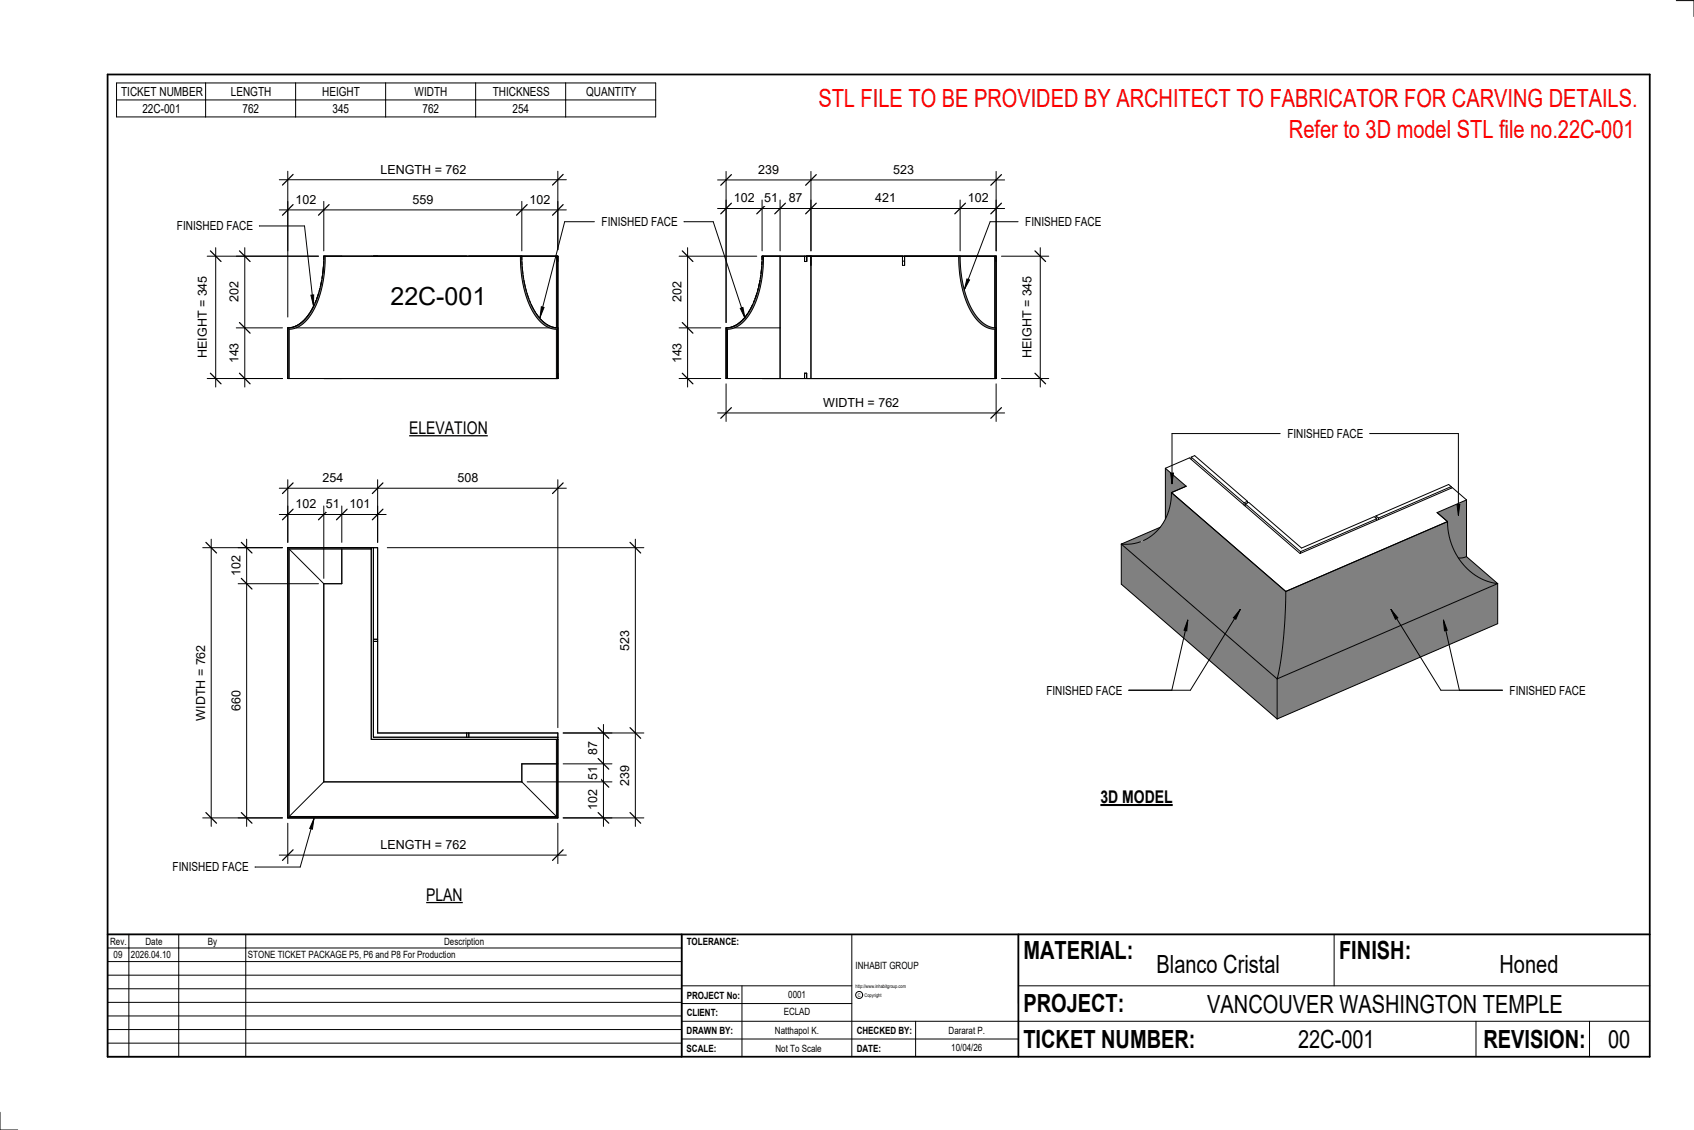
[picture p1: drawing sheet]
<svg xmlns="http://www.w3.org/2000/svg" width="914mm" height="610mm" viewBox="0 0 914 610" stroke-linecap="round" stroke-linejoin="round" font-family="sans-serif">
<g fill="#808080">
<path d="M787 301l5-1 16 15a30 30 0 0 1-21-14z"/>
<path d="M689 366l119-51v21l-119 52z"/>
<path d="M694 319l87-38a33 33 0 0 0 27 34l-119 51 4-20z"/>
<path d="M605 294l84 72v22l-84-73z"/>
<path d="M632 266l62 53a205 205 0 0 1-5 47l-84-72a26 26 0 0 0 27-28z"/>
<path d="M605 294l21-10a23 23 0 0 1-21 10z"/>
<path d="M776 277l16-7v30l-4 1a29 29 0 0 1-7-18v-2z"/>
<path d="M629 253l11 9-8 4a31 31 0 0 1-3 14z"/>
</g>
<g fill="none" stroke="#000" stroke-width=".54">
<path d="M629 253l11 9-8 4M629 253l13-6 60 52 82-36 8 7M629 253v27M643 247l2-1 28 24M643 247l29 24M643 247v1M632 266a28 28 0 0 1-15 26M632 266l62 53M672 271v1M672 272l30 26M672 272l2-1 29 25 39-17 1 1M672 272v1"/>
<path d="M673 270l-1 1M673 270v1M743 278l1 1M743 278v2M743 280l-41 18M743 280v1M744 279v1M783 263l-1-2-39 17M783 263l-39 16M783 263h.1M792 270l-16 7 5 4M792 270v30"/>
<path d="M605 294v21l84 73M605 294l84 72M616 292l-5 1-6 1M626 284l-21 10M702 298h.1M781 281a33 33 0 0 0 27 34M781 281l-87 38M694 319v13a187 187 0 0 1-5 34M792 300l-5 1M792 300l16 15M808 315v21l-119 52M808 315l-119 51"/>
<path d="M689 366v22"/>
</g>
<g fill="#7c7c7c">
<path d="M537 138h1v39h-1z"/>
<path d="M517 138a52 52 0 0 0 12 36 12 12 0 0 0 8 4v26h1v-27a17 17 0 0 1-14-11 63 63 0 0 1-6-28zM411 138a51 51 0 0 1-11 35 12 12 0 0 1-8 4v27h1v-26a17 17 0 0 0 14-12 64 64 0 0 0 5-28z"/>
</g>
<g fill="none" stroke="#000" stroke-width=".54">
<path d="M411 138a51 51 0 0 1-11 35 12 12 0 0 1-8 4M411 138h127v66h-146v-27M411 138v2M412 138a52 52 0 0 1-11 36 12 12 0 0 1-8 4v26M434 138v3h1v-3M438 138v66M487 138v5h1v-5M517 138a52 52 0 0 0 12 36 12 12 0 0 0 8 4v26M518 138a51 51 0 0 0 11 35 12 12 0 0 0 8 4M537 138v39M409 158l-1 3M409 156v1"/>
<path d="M410 151l-1 4M411 149l-1 1M411 144v4M411 141v2M487 141h1M393 177h-1M394 177h-1M397 177h24v-39v66M397 176h-2M398 175h-1M400 173l-2 2M401 172v1"/>
<path d="M404 169l-2 3M405 168l-1 1M406 164l-1 3M407 162v1M537 177h1M434 204v-3h1v3"/>
</g>
<g fill="#7c7c7c">
<path d="M300 138h1v39h-1z"/>
<path d="M281 138a52 52 0 0 0 11 36 12 12 0 0 0 8 4v26h1v-27a17 17 0 0 1-14-11 63 63 0 0 1-5-28zM175 138a51 51 0 0 1-11 35 12 12 0 0 1-9 4v27h1v-26a17 17 0 0 0 14-12 64 64 0 0 0 6-28z"/>
</g>
<g fill="none" stroke="#000" stroke-width=".54">
<path d="M175 138a51 51 0 0 1-11 35 12 12 0 0 1-9 4M175 138h126v66h-146v-27M175 138v2M176 138a52 52 0 0 1-11 36 12 12 0 0 1-9 4v26M281 138a52 52 0 0 0 11 36 12 12 0 0 0 8 4v26M300 138v39M172 158l-1 3M173 156l-1 1M174 151l-1 4M174 149v1M175 144l-1 4M175 141v2"/>
<path d="M282 140v-2a51 51 0 0 0 11 35 12 12 0 0 0 7 4M282 141v2M282 144v4M282 149l1 1M283 151l1 4M284 156v1M284 158l2 3M156 177h-1M158 177h-1M160 177h137M160 176h-2M161 175h.1"/>
<path d="M164 173l-2 2M165 172l-1 1M167 169l-2 3M168 168l-1 1M170 164l-2 3M171 162l-1 1M286 162v1M287 164l1 3M288 168l1 1M289 169l2 3M292 172v1M293 173l2 2"/>
<path d="M295 175h1M296 176h2M298 177h2M300 177h1"/>
</g>
<path d="M155 295h45v1h-44v144h144v-41h1v42h-146z" fill="#7c7c7c"/>
<g fill="none" stroke="#000" stroke-width=".54">
<path d="M387 112h155M392 108v66M411 108v27M421 108v27M438 108v27M518 108v27M538 108v27M155 295h49v100h97v46h-146zM156 296l19 19M156 296v144M156 296h44M184 296v19z"/>
<path d="M200 295v104h101M202 295v103h99M175 315v107M175 315h9M202 345h2M202 346h2M252 395v3M253 395v3M300 399v41M282 412h18zM282 412v10M175 422l-19 18"/>
<path d="M175 422h107M282 422l18 18M156 440h144"/>
</g>
<path d="M395 110l-6 5M414 110l-6 5M424 110l-6 5M441 110l-6 5M521 110l-6 5M541 110l-6 5" fill="none" stroke="#000" stroke-width=".67"/>
<g fill="#fff">
<path d="M396 103h11v8h-11z"/>
<path d="M413 103h7v8h-7z"/>
<path d="M426 103h7v8h-7z"/>
<path d="M472 103h11v8h-11z"/>
<path d="M522 103h11v8h-11z"/>
</g>
<path d="M387 97h155M392 92v82M438 92v43M538 92v43" fill="none" stroke="#000" stroke-width=".54"/>
<path d="M395 94l-6 6M441 94l-6 6M541 94l-6 6" fill="none" stroke="#000" stroke-width=".67"/>
<g fill="#fff">
<path d="M409 88h11v7h-11z"/>
<path d="M482 88h11v7h-11z"/>
</g>
<path d="M367 138h41M371 134v75M367 177h22M367 204h22" fill="none" stroke="#000" stroke-width=".54"/>
<path d="M368 135l6 6M368 174l6 6M368 201l6 6" fill="none" stroke="#000" stroke-width=".67"/>
<g fill="#fff">
<path d="M362 185h7v11h-7z"/>
<path d="M362 152h7v11h-7z"/>
</g>
<path d="M541 138h25M562 134v75M541 204h25" fill="none" stroke="#000" stroke-width=".54"/>
<path d="M559 135l5 6M559 201l5 6" fill="none" stroke="#000" stroke-width=".67"/>
<path d="M551 149h7v44h-7z" fill="#fff"/>
<path d="M392 207v20M538 207v20M387 223h155" fill="none" stroke="#000" stroke-width=".54"/>
<path d="M395 220l-6 6M541 220l-6 6" fill="none" stroke="#000" stroke-width=".67"/>
<path d="M444 213h41v8h-41z" fill="#fff"/>
<path d="M112 138h60M116 134v75M112 204h40" fill="none" stroke="#000" stroke-width=".54"/>
<path d="M114 135l5 6M114 201l5 6" fill="none" stroke="#000" stroke-width=".67"/>
<path d="M106 149h7v44h-7z" fill="#fff"/>
<path d="M151 113h155M155 109v26M175 109v26M282 109v26M301 109v26" fill="none" stroke="#000" stroke-width=".54"/>
<path d="M158 110l-6 6M178 110l-6 6M285 110l-6 6M304 110l-6 6" fill="none" stroke="#000" stroke-width=".67"/>
<g fill="#fff">
<path d="M160 104h11v7h-11z"/>
<path d="M223 104h11v7h-11z"/>
<path d="M286 104h11v7h-11z"/>
</g>
<path d="M151 97h155M155 92v79M301 92v43" fill="none" stroke="#000" stroke-width=".54"/>
<path d="M158 94l-6 6M304 94l-6 6" fill="none" stroke="#000" stroke-width=".67"/>
<path d="M205 88h46v7h-46z" fill="#fff"/>
<path d="M128 138h44M132 134v75M128 177h24M128 204h24" fill="none" stroke="#000" stroke-width=".54"/>
<path d="M129 135l6 6M129 174l6 6M129 201l6 6" fill="none" stroke="#000" stroke-width=".67"/>
<g fill="#fff">
<path d="M123 152h7v11h-7z"/>
<path d="M123 185h7v11h-7z"/>
<path d="M211 152h52v15h-52z"/>
</g>
<path d="M151 278h57M155 273v20M175 273v39M184 273v20M204 273v20" fill="none" stroke="#000" stroke-width=".54"/>
<path d="M158 275l-6 5M178 275l-6 5M187 275l-5 5M207 275l-6 5" fill="none" stroke="#000" stroke-width=".67"/>
<g fill="#fff">
<path d="M189 268h11v8h-11z"/>
<path d="M176 268h7v8h-7z"/>
<path d="M160 268h11v8h-11z"/>
</g>
<path d="M304 395h26M326 391v55M304 412h26M285 422h45M304 441h26" fill="none" stroke="#000" stroke-width=".54"/>
<path d="M323 393l6 5M323 419l6 6M323 409l6 6M323 438l6 6" fill="none" stroke="#000" stroke-width=".67"/>
<g fill="#fff">
<path d="M316 400h8v7h-8z"/>
<path d="M316 413h8v8h-8z"/>
<path d="M316 426h8v11h-8z"/>
</g>
<path d="M129 295h23M133 291v155M129 315h43M129 441h23" fill="none" stroke="#000" stroke-width=".54"/>
<path d="M130 293l6 5M130 312l6 6M130 438l6 6" fill="none" stroke="#000" stroke-width=".67"/>
<g fill="#fff">
<path d="M124 300h7v11h-7z"/>
<path d="M124 373h7v11h-7z"/>
</g>
<path d="M109 295h43M114 291v155M109 441h43" fill="none" stroke="#000" stroke-width=".54"/>
<path d="M111 293l6 5M111 438l6 6" fill="none" stroke="#000" stroke-width=".67"/>
<path d="M105 348h7v41h-7z" fill="#fff"/>
<path d="M209 295h139M343 291v155M304 395h44M304 441h44" fill="none" stroke="#000" stroke-width=".54"/>
<path d="M340 293l6 5M340 393l6 5M340 438l6 6" fill="none" stroke="#000" stroke-width=".67"/>
<g fill="#fff">
<path d="M334 340h7v11h-7z"/>
<path d="M334 413h7v11h-7z"/>
</g>
<path d="M155 259v34M204 259v34M301 259v134M151 263h155" fill="none" stroke="#000" stroke-width=".54"/>
<path d="M158 261l-6 5M207 261l-6 5M304 261l-6 5" fill="none" stroke="#000" stroke-width=".67"/>
<g fill="#fff">
<path d="M247 254h11v8h-11z"/>
<path d="M174 254h11v8h-11z"/>
</g>
<path d="M155 444v22M301 444v22M151 461h155" fill="none" stroke="#000" stroke-width=".54"/>
<path d="M158 458l-6 6M304 458l-6 6" fill="none" stroke="#000" stroke-width=".67"/>
<path d="M205 452h46v7h-46z" fill="#fff"/>
<g fill="none" stroke="#000" stroke-width=".54">
<path d="M905 0h9v9M460 504v66M720 504v28M891 504h-341v37M368 532h92M401 532v38M550 532h341M368 551h523M368 541h92M494 551v19M797 551v19M858 551v19"/>
<path d="M368 561h182M0 600v10h10"/>
<circle cx="464" cy="537" r="1.9"/>
</g>
<path d="M58 40h833v530h-833zM58 504h833M368 504v66M550 504v66" fill="none" stroke="#000" stroke-width=".96"/>
<g fill="#fff">
<path d="M652 534h192v15h-192z"/>
<path d="M513 562h17v6h-17z"/>
<path d="M425 533h10v6h-10z"/>
<path d="M423 543h15v6h-15z"/>
<path d="M418 553h24v6h-24z"/>
<path d="M624 513h68v15h-68z"/>
<path d="M809 513h33v15h-33z"/>
<path d="M512 553h20v6h-20z"/>
<path d="M701 553h41v15h-41z"/>
<path d="M442 45h443v16h-443z"/>
<path d="M868 553h12v15h-12z"/>
<path d="M61 512h5v6h-5z"/>
<path d="M221 226h42v10h-42z"/>
</g>
<path d="M221 235h42" fill="none" stroke="#000" stroke-width=".69" stroke-linecap="butt"/>
<path d="M230 477h20v11h-20z" fill="#fff"/>
<path d="M230 487h20" fill="none" stroke="#000" stroke-width=".69" stroke-linecap="butt"/>
<path d="M594 424h39v12h-39z" fill="#fff"/>
<path d="M594 434h39" fill="none" stroke="#000" stroke-width="1.1" stroke-linecap="butt"/>
<path d="M696 62h188v15h-188z" fill="#fff"/>
<path d="M169 442v5h-2zM169 442l-7 26h-24" fill="none" stroke="#000" stroke-width=".54"/>
<path d="M169 442v5h-2z" fill="#000"/>
<path d="M93 464h41v8h-41z" fill="#fff"/>
<path d="M321 120h-16l-13 51M369 120h16l17 52M292 165l2 1-2 5zM400 166h1l1 6z" fill="none" stroke="#000" stroke-width=".54"/>
<path d="M292 165l2 1-2 5zM400 166h1l1 6z" fill="#000"/>
<path d="M325 116h40v8h-40z" fill="#fff"/>
<path d="M641 335v5h-2zM641 335l-8 37M669 329l-2 5-1-1zM669 329l-26 43h-34" fill="none" stroke="#000" stroke-width=".54"/>
<path d="M641 335v5h-2zM669 329l-2 5-1-1z" fill="#000"/>
<path d="M565 369h40v7h-40z" fill="#fff"/>
<g fill="none" stroke="#000" stroke-width=".54">
<path d="M63 45h291v18h-291zM63 54h291M111 45v18M160 45v18M208 45v18M257 45v18M305 45v18M691 234h-58v27M739 234h48v44M632 255h1v6zM786 272h2l-1 6zM58 504h310v66h-310z"/>
<path d="M58 519h310M58 511h310M70 504v66M96 504v66M133 504v66M58 533h310M58 526h310M58 555h310M58 548h310M58 541h310M58 563h310"/>
</g>
<path d="M632 255h1v6zM786 272h2l-1 6z" fill="#000"/>
<path d="M695 230h41v8h-41z" fill="#fff"/>
<path d="M751 329l4 4-2 1zM779 335l2 5h-1z" fill="#000"/>
<path d="M751 329l4 4-2 1zM751 329l27 43h33M779 335l2 5h-1zM779 335l9 37" fill="none" stroke="#000" stroke-width=".54"/>
<path d="M815 369h40v7h-40z" fill="#fff"/>
<path d="M140 122h24l5 43M168 159h1v6z" fill="none" stroke="#000" stroke-width=".54"/>
<path d="M168 159h1v6z" fill="#000"/>
<path d="M96 118h40v8h-40z" fill="#fff"/>
<path d="M522 150l1 1-2 5z" fill="#000"/>
<path d="M550 120h-16l-13 36M522 150l1 1-2 5z" fill="none" stroke="#000" stroke-width=".54"/>
<path d="M553 116h41v8h-41z" fill="#fff"/>
<g font-size="13.5" fill="#f00">
<text x="442" y="58">STL FILE TO BE PROVIDED BY ARCHITECT TO FABRICATOR FOR CARVING DETAILS.</text>
<text x="696" y="75">Refer to 3D model STL file no.22C-001</text>
</g>
<g font-size="13.5">
<text x="211" y="164">22C-001</text>
<text x="552" y="517">MATERIAL:</text>
<text x="723" y="517">FINISH:</text>
<text x="624" y="525">Blanco Cristal</text>
<text x="809" y="525">Honed</text>
<text x="552" y="546">PROJECT:</text>
<text x="652" y="546">VANCOUVER WASHINGTON TEMPLE</text>
<text x="552" y="565">TICKET NUMBER:</text>
<text x="701" y="565">22C-001</text>
<text x="801" y="565">REVISION:</text>
<text x="868" y="565">00</text>
</g>
<g font-size="9.4">
<text x="221" y="234">ELEVATION</text>
<text x="594" y="433">3D MODEL</text>
<text x="230" y="486">PLAN</text>
</g>
<g font-size="6.7">
<text x="65" y="52">TICKET NUMBER</text>
<text x="125" y="52">LENGTH</text>
<text x="174" y="52">HEIGHT</text>
<text x="224" y="52">WIDTH</text>
<text x="266" y="52">THICKNESS</text>
<text x="316" y="52">QUANTITY</text>
<text x="77" y="61">22C-001</text>
<text x="131" y="61">762</text>
<text x="179" y="61">345</text>
<text x="228" y="61">762</text>
<text x="277" y="61">254</text>
<text x="205" y="94">LENGTH = 762</text>
<text x="409" y="94">239</text>
<text x="482" y="94">523</text>
<text x="160" y="110">102</text>
<text x="223" y="110">559</text>
<text x="286" y="110">102</text>
<text x="396" y="109">102</text>
<text x="413" y="109">51</text>
<text x="426" y="109">87</text>
<text x="472" y="109">421</text>
<text x="522" y="109">102</text>
<text x="96" y="124">FINISHED FACE</text>
<text x="325" y="122">FINISHED FACE</text>
<text x="553" y="122">FINISHED FACE</text>
<text x="129" y="163" transform="rotate(-90 129 163)">202</text>
<text x="368" y="163" transform="rotate(-90 368 163)">202</text>
<text x="112" y="193" transform="rotate(-90 112 193)">HEIGHT = 345</text>
<text x="129" y="196" transform="rotate(-90 129 196)">143</text>
<text x="368" y="196" transform="rotate(-90 368 196)">143</text>
<text x="557" y="193" transform="rotate(-90 557 193)">HEIGHT = 345</text>
<text x="444" y="219">WIDTH = 762</text>
<text x="695" y="236">FINISHED FACE</text>
<text x="174" y="260">254</text>
<text x="247" y="260">508</text>
<text x="160" y="274">102</text>
<text x="176" y="274">51</text>
<text x="189" y="274">101</text>
<text x="130" y="311" transform="rotate(-90 130 311)">102</text>
<text x="340" y="351" transform="rotate(-90 340 351)">523</text>
<text x="565" y="375">FINISHED FACE</text>
<text x="815" y="375">FINISHED FACE</text>
<text x="130" y="384" transform="rotate(-90 130 384)">660</text>
<text x="111" y="389" transform="rotate(-90 111 389)">WIDTH = 762</text>
<text x="322" y="407" transform="rotate(-90 322 407)">87</text>
<text x="322" y="421" transform="rotate(-90 322 421)">51</text>
<text x="340" y="424" transform="rotate(-90 340 424)">239</text>
<text x="322" y="437" transform="rotate(-90 322 437)">102</text>
<text x="205" y="458">LENGTH = 762</text>
<text x="93" y="470">FINISHED FACE</text>
</g>
<g font-size="5.4">
<text x="59" y="510">Rev.</text>
<text x="79" y="510">Date</text>
<text x="112" y="510">By</text>
<text x="240" y="510">Description</text>
<text x="371" y="510">TOLERANCE:</text>
<text x="61" y="517">09</text>
<text x="71" y="517">2026.04.10</text>
<text x="134" y="517">STONE TICKET PACKAGE P5, P6 and P8 For Production</text>
<text x="462" y="523">INHABIT GROUP</text>
<text x="371" y="539">PROJECT No:</text>
<text x="425" y="538">0001</text>
<text x="371" y="548">CLIENT:</text>
<text x="423" y="548">ECLAD</text>
<text x="371" y="558">DRAWN BY:</text>
<text x="418" y="558">Natthapol K.</text>
<text x="462" y="558">CHECKED BY:</text>
<text x="512" y="558">Dararat P.</text>
<text x="371" y="567">SCALE:</text>
<text x="419" y="567">Not To Scale</text>
<text x="462" y="567">DATE:</text>
<text x="513" y="567">10/04/26</text>
</g>
<g font-size="2.7">
<text x="462" y="533">http://www.inhabitgroup.com</text>
<text x="463" y="538">C</text>
<text x="467" y="538">Copyright</text>
</g>
</svg>
